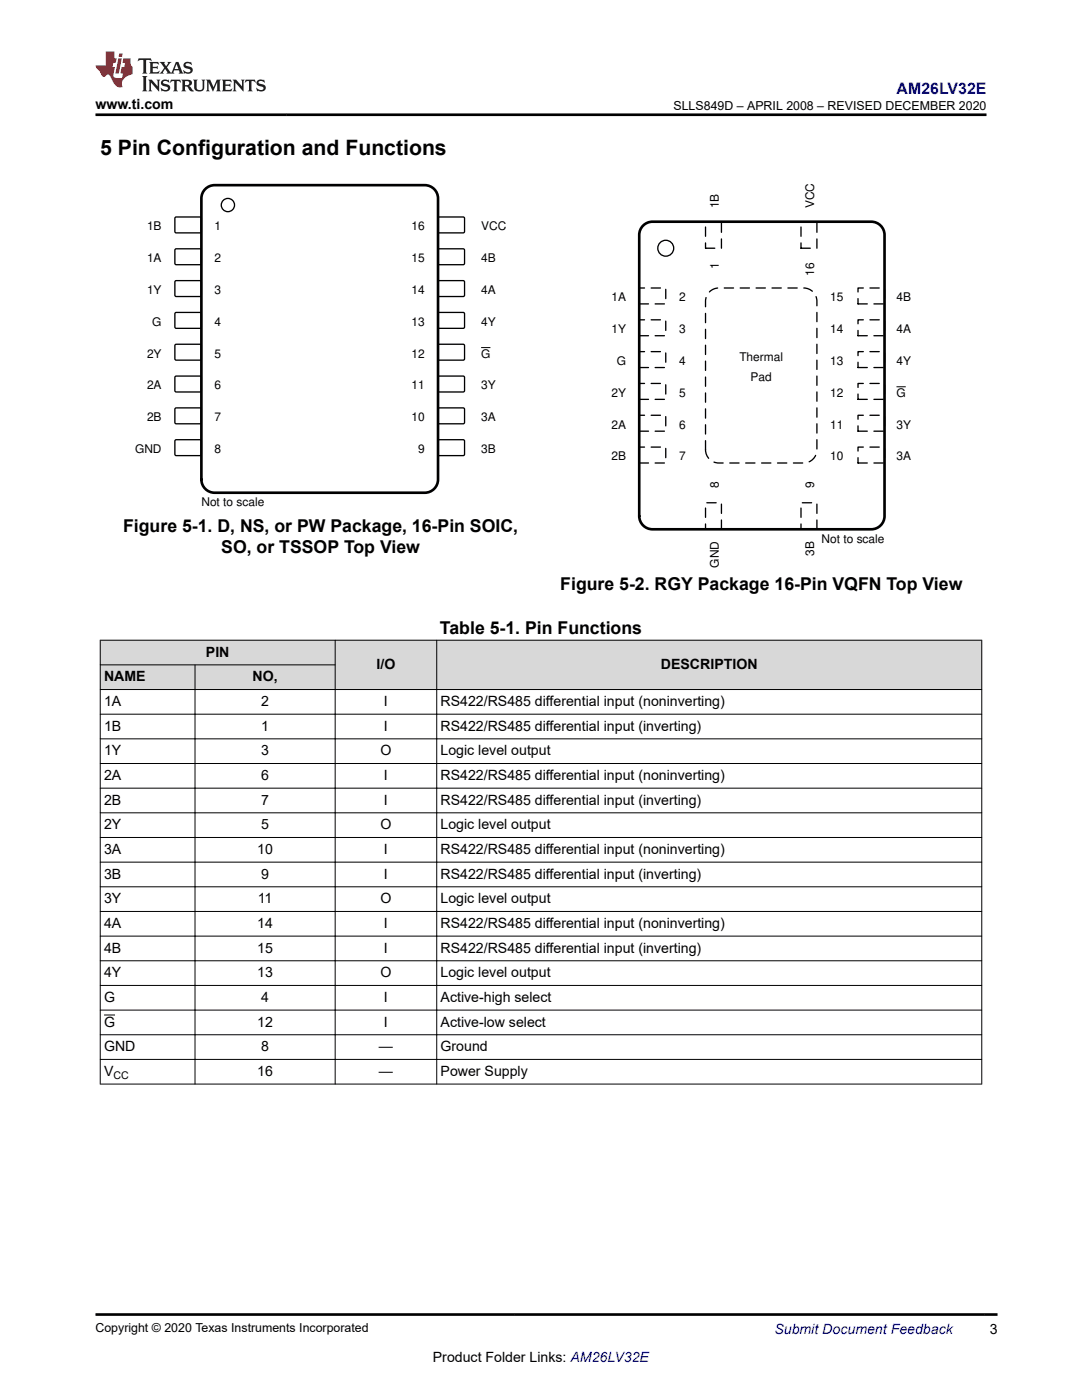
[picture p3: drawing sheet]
<svg xmlns="http://www.w3.org/2000/svg" width="216mm" height="279mm" viewBox="0 0 216 279" stroke-linecap="round" stroke-linejoin="round" font-family="sans-serif">
<path d="M35 43.3h5.1l.1 .3-.1 2.7-.2 .2-4.9-.1-.1-.2v-2.6z" fill="none" stroke="#000" stroke-width=".26"/>
<path d="M87.5 43.3h5.1l.1 .3v2.7l-.3 .2-4.9-.1-.1-.2v-2.6z" fill-rule="evenodd" fill="#fff"/>
<path d="M87.5 43.3h5.1l.1 .3v2.7l-.3 .2-4.9-.1-.1-.2v-2.6z" fill="none" stroke="#000" stroke-width=".26"/>
<path d="M35 49.7h5.1l.1 .2-.1 2.8-.2 .1h-4.9l-.1-.2v-2.7z" fill-rule="evenodd" fill="#fff"/>
<path d="M35 49.7h5.1l.1 .2-.1 2.8-.2 .1h-4.9l-.1-.2v-2.7z" fill="none" stroke="#000" stroke-width=".26"/>
<path d="M87.5 49.7h5.1l.1 .2v2.8l-.3 .1h-4.9l-.1-.2v-2.7z" fill-rule="evenodd" fill="#fff"/>
<path d="M87.5 49.7h5.1l.1 .2v2.8l-.3 .1h-4.9l-.1-.2v-2.7z" fill="none" stroke="#000" stroke-width=".26"/>
<path d="M35 56h5.1l.1 .3-.1 2.7-.2 .2-4.9-.1-.1-.2v-2.6z" fill-rule="evenodd" fill="#fff"/>
<path d="M35 56h5.1l.1 .3-.1 2.7-.2 .2-4.9-.1-.1-.2v-2.6z" fill="none" stroke="#000" stroke-width=".26"/>
<path d="M87.5 56h5.1l.1 .3v2.7l-.3 .2-4.9-.1-.1-.2v-2.6z" fill-rule="evenodd" fill="#fff"/>
<path d="M87.5 56h5.1l.1 .3v2.7l-.3 .2-4.9-.1-.1-.2v-2.6z" fill="none" stroke="#000" stroke-width=".26"/>
<path d="M35 62.4h5.1l.1 .2-.1 2.8-.2 .1h-4.9l-.1-.2v-2.7z" fill-rule="evenodd" fill="#fff"/>
<path d="M35 62.4h5.1l.1 .2-.1 2.8-.2 .1h-4.9l-.1-.2v-2.7z" fill="none" stroke="#000" stroke-width=".26"/>
<path d="M87.5 62.4h5.1l.1 .2v2.8l-.3 .1h-4.9l-.1-.2v-2.7z" fill-rule="evenodd" fill="#fff"/>
<path d="M87.5 62.4h5.1l.1 .2v2.8l-.3 .1h-4.9l-.1-.2v-2.7z" fill="none" stroke="#000" stroke-width=".26"/>
<path d="M34.9 68.8l.3-.1h4.9l.1 .3-.1 2.7-.2 .2-4.9-.1-.1-.2z" fill-rule="evenodd" fill="#fff"/>
<path d="M34.9 68.8l.3-.1h4.9l.1 .3-.1 2.7-.2 .2-4.9-.1-.1-.2z" fill="none" stroke="#000" stroke-width=".26"/>
<path d="M87.5 68.7h5.1l.1 .3v2.7l-.3 .2-4.9-.1-.1-.2v-2.6z" fill-rule="evenodd" fill="#fff"/>
<path d="M87.5 68.7h5.1l.1 .3v2.7l-.3 .2-4.9-.1-.1-.2v-2.6z" fill="none" stroke="#000" stroke-width=".26"/>
<path d="M96 69.4h1.9" fill="none" stroke="#000" stroke-width=".2"/>
<path d="M34.9 75.2l.3-.1h4.9l.1 .2-.1 2.8-.2 .1h-4.9l-.1-.2z" fill-rule="evenodd" fill="#fff"/>
<path d="M34.9 75.2l.3-.1h4.9l.1 .2-.1 2.8-.2 .1h-4.9l-.1-.2z" fill="none" stroke="#000" stroke-width=".26"/>
<path d="M87.5 75.1h5.1l.1 .2v2.8l-.3 .1h-4.9l-.1-.2v-2.7z" fill-rule="evenodd" fill="#fff"/>
<path d="M87.5 75.1h5.1l.1 .2v2.8l-.3 .1h-4.9l-.1-.2v-2.7z" fill="none" stroke="#000" stroke-width=".26"/>
<path d="M34.9 81.5l.3-.1h4.9l.1 .3-.1 2.7-.2 .2-4.9-.1-.1-.2z" fill-rule="evenodd" fill="#fff"/>
<path d="M34.9 81.5l.3-.1h4.9l.1 .3-.1 2.7-.2 .2-4.9-.1-.1-.2z" fill="none" stroke="#000" stroke-width=".26"/>
<path d="M87.5 81.4h5.1l.1 .3v2.7l-.3 .2-4.9-.1-.1-.2v-2.6z" fill-rule="evenodd" fill="#fff"/>
<path d="M87.5 81.4h5.1l.1 .3v2.7l-.3 .2-4.9-.1-.1-.2v-2.6z" fill="none" stroke="#000" stroke-width=".26"/>
<path d="M34.9 87.9l.3-.1h4.9l.1 .2-.1 2.8-.2 .1h-4.9l-.1-.2z" fill-rule="evenodd" fill="#fff"/>
<path d="M34.9 87.9l.3-.1h4.9l.1 .2-.1 2.8-.2 .1h-4.9l-.1-.2z" fill="none" stroke="#000" stroke-width=".26"/>
<path d="M87.5 87.8h5.1l.1 .2v2.8l-.3 .1h-4.9l-.1-.2v-2.7z" fill-rule="evenodd" fill="#fff"/>
<g fill="none" stroke="#000" stroke-width=".26">
<path d="M87.5 87.8h5.1l.1 .2v2.8l-.3 .1h-4.9l-.1-.2v-2.7z"/>
<circle cx="45.5" cy="40.9" r="1.32"/>
</g>
<path d="M41.2 37.5l1-.5h.6h42a2.65 2.65 0 0 1 2.6 2.6v56.1a2.65 2.65 0 0 1-2.6 2.6h-42a2.65 2.65 0 0 1-2.6-2.6v-56.1a2.64 2.64 0 0 1 1-2.1z" fill="none" stroke="#000" stroke-width=".53"/>
<path d="M140.8 89.8a2.65 2.65 0 0 0 2.6 2.6h17a2.65 2.65 0 0 0 2.6-2.6v-29.7a2.65 2.65 0 0 0-2.6-2.6h-17a2.65 2.65 0 0 0-2.6 2.6v29.7" fill="none" stroke="#000" stroke-width=".26" stroke-dasharray="1.9 1.3"/>
<path d="M127.6 57.5h5.2v3.2h-5.2z" fill-rule="evenodd" fill="#fff"/>
<path d="M127.6 57.5h5.2v3.2h-5.2z" fill="none" stroke="#000" stroke-width=".26" stroke-dasharray="1.9 1.3"/>
<path d="M127.6 63.8h5.2v3.2h-5.2z" fill-rule="evenodd" fill="#fff"/>
<path d="M127.6 63.8h5.2v3.2h-5.2z" fill="none" stroke="#000" stroke-width=".26" stroke-dasharray="1.9 1.3"/>
<path d="M127.6 70.2h5.2v3.2h-5.2z" fill-rule="evenodd" fill="#fff"/>
<path d="M127.6 70.2h5.2v3.2h-5.2z" fill="none" stroke="#000" stroke-width=".26" stroke-dasharray="1.9 1.3"/>
<path d="M127.6 76.5h5.2v3.2h-5.2z" fill-rule="evenodd" fill="#fff"/>
<path d="M127.6 76.5h5.2v3.2h-5.2z" fill="none" stroke="#000" stroke-width=".26" stroke-dasharray="1.9 1.3"/>
<path d="M127.6 82.9h5.2v3.2h-5.2z" fill-rule="evenodd" fill="#fff"/>
<path d="M127.6 82.9h5.2v3.2h-5.2z" fill="none" stroke="#000" stroke-width=".26" stroke-dasharray="1.9 1.3"/>
<path d="M127.6 89.2h5.2v3.2h-5.2z" fill-rule="evenodd" fill="#fff"/>
<path d="M127.6 89.2h5.2v3.2h-5.2z" fill="none" stroke="#000" stroke-width=".26" stroke-dasharray="1.9 1.3"/>
<path d="M140.8 100.3h3.2v5.3h-3.2z" fill-rule="evenodd" fill="#fff"/>
<path d="M140.8 100.3h3.2v5.3h-3.2z" fill="none" stroke="#000" stroke-width=".26" stroke-dasharray="1.9 1.3"/>
<path d="M159.8 100.3h3.2v5.3h-3.2z" fill-rule="evenodd" fill="#fff"/>
<path d="M159.8 100.3h3.2v5.3h-3.2z" fill="none" stroke="#000" stroke-width=".26" stroke-dasharray="1.9 1.3"/>
<path d="M171.2 89.2h5.3v3.2h-5.3z" fill-rule="evenodd" fill="#fff"/>
<path d="M171.2 89.2h5.3v3.2h-5.3z" fill="none" stroke="#000" stroke-width=".26" stroke-dasharray="1.9 1.3"/>
<path d="M171.2 82.9h5.3v3.2h-5.3z" fill-rule="evenodd" fill="#fff"/>
<path d="M171.2 82.9h5.3v3.2h-5.3z" fill="none" stroke="#000" stroke-width=".26" stroke-dasharray="1.9 1.3"/>
<path d="M171.2 76.5h5.3v3.2h-5.3z" fill-rule="evenodd" fill="#fff"/>
<path d="M171.2 76.5h5.3v3.2h-5.3z" fill="none" stroke="#000" stroke-width=".26" stroke-dasharray="1.9 1.3"/>
<path d="M178.9 77.2h1.8" fill="none" stroke="#000" stroke-width=".2"/>
<path d="M171.2 70.2h5.3v3.2h-5.3z" fill-rule="evenodd" fill="#fff"/>
<path d="M171.2 70.2h5.3v3.2h-5.3z" fill="none" stroke="#000" stroke-width=".26" stroke-dasharray="1.9 1.3"/>
<path d="M171.2 63.8h5.3v3.2h-5.3z" fill-rule="evenodd" fill="#fff"/>
<path d="M171.2 63.8h5.3v3.2h-5.3z" fill="none" stroke="#000" stroke-width=".26" stroke-dasharray="1.9 1.3"/>
<path d="M171.2 57.5h5.3v3.2h-5.3z" fill-rule="evenodd" fill="#fff"/>
<path d="M171.2 57.5h5.3v3.2h-5.3z" fill="none" stroke="#000" stroke-width=".26" stroke-dasharray="1.9 1.3"/>
<path d="M159.8 44.2h3.2v5.3h-3.2z" fill-rule="evenodd" fill="#fff"/>
<path d="M159.8 44.2h3.2v5.3h-3.2z" fill="none" stroke="#000" stroke-width=".26" stroke-dasharray="1.9 1.3"/>
<path d="M140.8 44.2h3.2v5.3h-3.2z" fill-rule="evenodd" fill="#fff"/>
<path d="M140.8 44.2h3.2v5.3h-3.2z" fill="none" stroke="#000" stroke-width=".26" stroke-dasharray="1.9 1.3"/>
<circle cx="132.8" cy="49.5" r="1.59" fill="none" stroke="#000" stroke-width=".26"/>
<path d="M128.5 44.8l1.1-.5 .6-.1h43.7a2.65 2.65 0 0 1 2.6 2.7v56.1a2.65 2.65 0 0 1-2.6 2.6h-43.7a2.65 2.65 0 0 1-2.6-2.6v-56.1a2.64 2.64 0 0 1 .9-2.1z" fill="none" stroke="#000" stroke-width=".53"/>
<g fill="#d8d8d8">
<path d="M20 127.8h175.9v4.9h-175.9z" fill-rule="evenodd"/>
<path d="M20 132.7h175.9v4.9h-175.9z" fill-rule="evenodd"/>
<path d="M20.1 127.8h46.7v4.8h-46.7z" fill-rule="evenodd"/>
<path d="M66.9 127.8h20.2v9.7h-20.2z" fill-rule="evenodd"/>
<path d="M87.2 127.8h108.6v9.7h-108.6z" fill-rule="evenodd"/>
<path d="M20.1 132.8h18.8v4.7h-18.8z" fill-rule="evenodd"/>
<path d="M39 132.8h27.8v4.7h-27.8z" fill-rule="evenodd"/>
</g>
<g fill="none" stroke="#000" stroke-width=".2">
<path d="M19.9 127.8h176.1M19.9 132.7h47M20 127.7v88.7M38.9 132.6v83.8M66.9 127.7v88.7M87.1 127.7v88.7M195.9 127.7v88.7M196 137.6h-176.1M19.9 142.5h176.1M19.9 147.5h176.1M19.9 152.4h176.1M19.9 157.3h176.1"/>
<path d="M19.9 162.2h176.1M19.9 167.1h176.1M19.9 172.1h176.1M19.9 177h176.1M19.9 181.9h176.1M19.9 186.8h176.1M19.9 191.7h176.1M19.9 196.7h176.1M19.9 201.6h176.1M19.9 206.5h176.1M19.9 211.4h176.1M19.9 216.4h176.1"/>
<path d="M20.8 202.6h2.2"/>
</g>
<path d="M27.7 11.6l-.2 .6 .5-.2h.6v.1v2.2l-.2 .4h1l-.2-.4v-2.2v-.1h.5l.5 .2-.1-.6zM29.8 12.4l.2 .3v1.6l-.2 .4h1.9l.1-.6a1.08 1.08 0 0 1-1.3 .2v-.7h.6l.4 .2v-.7l-.4 .2h-.6v-.5l.2-.2a1 1 0 0 1 1 .3l-.1-.5zM31.8 12.4l1 1.1-1 1.2h.9l-.2-.2 .4-.8 .5 .8-.2 .2h1.6l-.2-.2 .1-.5h1l.1 .5-.1 .2h.9l-.2-.4-.8-1.9h-.5l-1 2.1-.8-1.1 .9-1h-.8l.2 .2-.5 .6-.3-.6 .1-.2zM35.2 12.8l.4 1h-.8zM36.8 12.5a.65 .65 0 0 0-.2 .7 .65 .65 0 0 0 .6 .5l.7 .1 .1 .3a.79 .79 0 0 1-.7 .4 .79 .79 0 0 1-.7-.5l.1 .7 .2-.1a.93 .93 0 0 0 1.1 0 .93 .93 0 0 0 .4-.9 1.46 1.46 0 0 0-1.2-.6l-.1-.3a1.09 1.09 0 0 1 1.2 .2l-.2-.6-.1 .1-.6-.2zM28.4 15.2l.2 .4v2.2l-.2 .4h1l-.2-.4v-2.2l.2-.4zM29.6 15.9l.2 .4v1.5l-.2 .4h.8l-.3-.4v-1.3l1.7 1.8v-2l.2-.4h-.8l.2 .2 .1 1.1-1.2-1.3zM32.3 16a.65 .65 0 0 0-.2 .8 .65 .65 0 0 0 .7 .4l.6 .2 .1 .2a.79 .79 0 0 1-.7 .4 .79 .79 0 0 1-.7-.5l.1 .7 .2-.1a.93 .93 0 0 0 1.1 .1 .93 .93 0 0 0 .4-1 1.46 1.46 0 0 0-1.2-.5l-.1-.4a1.09 1.09 0 0 1 1.2 .2l-.2-.6-.1 .1-.6-.1zM34.1 15.9l-.1 .6a.63 .63 0 0 1 .7-.3l.1 1.6-.3 .4h1l-.2-.4v-1.6a.66 .66 0 0 1 .8 .3l-.1-.6zM36.2 15.9l.2 .4v1.5l-.2 .4h.9l-.2-.2v-.7h.5l.1 .2a.79 .79 0 0 0 1.2 .6l-1-.9a.61 .61 0 0 0 .6-.6 .61 .61 0 0 0-.5-.7zM36.9 16.2h.2a.47 .47 0 0 1 .5 .1 .47 .47 0 0 1 .1 .5l-.2 .1-.6 .1zM38.5 15.9l.2 .2a2.27 2.27 0 0 0 .4 2 1.04 1.04 0 0 0 1.7-.7v-1.3l.2-.2h-.8l.2 .4v1.1a.6 .6 0 0 1-.6 .6 .6 .6 0 0 1-.6-.6v-1.1l.3-.4zM41.1 15.9l.2 .4v1.5l-.2 .4h.7l-.2-.4v-1.4l.9 1.9 .8-1.9v1.4l-.2 .4h1l-.3-.4v-1.5l.3-.4h-.8l-.7 1.5-.7-1.5zM44.3 15.9l.2 .4v1.5l-.2 .4h1.9l.1-.6a1.09 1.09 0 0 1-1.3 .2v-.7h.6l.4 .2v-.6l-.4 .2h-.6v-.6l.2-.1a1.01 1.01 0 0 1 1 .3l-.1-.6zM46.4 15.9l.3 .4v1.5l-.3 .4h.8l-.2-.4v-1.3l1.6 1.8v-2l.2-.4h-.7l.2 .2v1.1l-1.2-1.3zM49 15.9l-.1 .6a.63 .63 0 0 1 .8-.3v1.6l-.3 .4h1l-.2-.4v-1.6a.66 .66 0 0 1 .8 .3l-.1-.6zM51.4 16a.65 .65 0 0 0-.2 .8 .65 .65 0 0 0 .6 .4l.6 .2 .2 .2a.79 .79 0 0 1-.8 .4 .79 .79 0 0 1-.6-.5l.1 .7 .2-.1a.93 .93 0 0 0 1 .1 .93 .93 0 0 0 .5-1 1.46 1.46 0 0 0-1.3-.5l-.1-.4a1.09 1.09 0 0 1 1.3 .2l-.2-.6-.2 .1-.5-.1z" fill="#231f20"/>
<path d="M21.1 10.3v2.7h-2v.4l.9 1a.95 .95 0 0 0 .9 .9 .59 .59 0 0 1 .6-.4 .59 .59 0 0 1 .5 .3l.4 .8a1.59 1.59 0 0 0 2.1 1.4 1.61 1.61 0 0 1 1-2.3l1-.3-.1-1.5a1.59 1.59 0 0 1-.4-1.7h-1.4l-.2 .9h.5l-.1 .9h-.5l-.2 .9v.3l.4 .1-.2 .9h-.6a.73 .73 0 0 1-1.1-.7l.3-1.5h-.5l.2-.9h.5l.2-.9h-.5v-1.3zM23.6 11.6l-.6 3.1h.7l.6-3.1zM23.8 10.7l-.1 .6h.7l.1-.6z" fill="#ed1c24"/>
<path d="M19.1 22.9h177.8M19 262.3h180" fill="none" stroke="#000" stroke-width=".53"/>
<text font-size="4.2" x="20" y="30.9">5 Pin Configuration and Functions</text>
<g font-size="3.5">
<text x="24.6" y="106.1">Figure 5-1. D, NS, or PW Package, 16-Pin SOIC,</text>
<text x="44.1" y="110.3">SO, or TSSOP Top View</text>
<text x="111.8" y="117.8">Figure 5-2. RGY Package 16-Pin VQFN Top View</text>
<text x="87.8" y="126.6">Table 5-1. Pin Functions</text>
</g>
<text font-size="3.2" fill="#00f" x="178.9" y="18.7">AM26LV32E</text>
<g font-size="2.8">
<text x="19.1" y="21.8">www.ti.com</text>
<text x="41.1" y="131">PIN</text>
<text x="20.8" y="136">NAME</text>
<text x="50.4" y="136">NO,</text>
<text x="75.1" y="133.5">I/O</text>
<text x="131.9" y="133.5">DESCRIPTION</text>
<text x="20.8" y="140.9">1A</text>
<text x="52.1" y="140.9">2</text>
<text x="76.6" y="140.9">I</text>
<text x="87.9" y="140.9">RS422/RS485 differential input (noninverting)</text>
<text x="20.8" y="145.8">1B</text>
<text x="52.1" y="145.8">1</text>
<text x="76.6" y="145.8">I</text>
<text x="87.9" y="145.8">RS422/RS485 differential input (inverting)</text>
<text x="20.8" y="150.7">1Y</text>
<text x="20.8" y="155.6">2A</text>
<text x="52.1" y="150.7">3</text>
<text x="52.1" y="155.6">6</text>
<text x="75.9" y="150.7">O</text>
<text x="76.6" y="155.6">I</text>
<text x="87.9" y="150.7">Logic level output</text>
<text x="87.9" y="155.6">RS422/RS485 differential input (noninverting)</text>
<text x="20.8" y="160.6">2B</text>
<text x="52.1" y="160.6">7</text>
<text x="76.6" y="160.6">I</text>
<text x="87.9" y="160.6">RS422/RS485 differential input (inverting)</text>
<text x="20.8" y="165.5">2Y</text>
<text x="52.1" y="165.5">5</text>
<text x="75.9" y="165.5">O</text>
<text x="87.9" y="165.5">Logic level output</text>
<text x="20.8" y="170.4">3A</text>
<text x="51.3" y="170.4">10</text>
<text x="76.6" y="170.4">I</text>
<text x="87.9" y="170.4">RS422/RS485 differential input (noninverting)</text>
<text x="20.8" y="175.3">3B</text>
<text x="52.1" y="175.3">9</text>
<text x="76.6" y="175.3">I</text>
<text x="87.9" y="175.3">RS422/RS485 differential input (inverting)</text>
<text x="20.8" y="180.3">3Y</text>
<text x="20.8" y="185.2">4A</text>
<text x="51.3" y="185.2">14</text>
<text x="51.4" y="180.3">11</text>
<text x="75.9" y="180.3">O</text>
<text x="76.6" y="185.2">I</text>
<text x="87.9" y="180.3">Logic level output</text>
<text x="87.9" y="185.2">RS422/RS485 differential input (noninverting)</text>
<text x="20.8" y="190.1">4B</text>
<text x="51.3" y="190.1">15</text>
<text x="76.6" y="190.1">I</text>
<text x="87.9" y="190.1">RS422/RS485 differential input (inverting)</text>
<text x="20.8" y="195">4Y</text>
<text x="51.3" y="195">13</text>
<text x="75.9" y="195">O</text>
<text x="87.9" y="195">Logic level output</text>
<text x="20.8" y="199.9">G</text>
<text x="52.1" y="199.9">4</text>
<text x="76.6" y="199.9">I</text>
<text x="87.9" y="199.9">Active-high select</text>
<text x="20.8" y="204.9">G</text>
<text x="20.8" y="209.8">GND</text>
<text x="51.3" y="204.9">12</text>
<text x="52.1" y="209.8">8</text>
<text x="75.6" y="209.8">—</text>
<text x="76.6" y="204.9">I</text>
<text x="87.9" y="209.8">Ground</text>
<text x="87.9" y="204.9">Active-low select</text>
<text x="20.8" y="214.7">V</text>
<text x="51.3" y="214.7">16</text>
<text x="75.6" y="214.7">—</text>
<text x="87.9" y="214.7">Power Supply</text>
<text x="197.5" y="266.1">3</text>
<text x="86.4" y="271.7">Product Folder Links: AM26LV32E</text>
</g>
<text font-size="2.8" fill="#00f" x="154.5" y="266.2">Submit Document Feedback</text>
<g font-size="2.5">
<text x="134.4" y="21.9">SLLS849D – APRIL 2008 – REVISED DECEMBER 2020</text>
<text x="19.1" y="265.9">Copyright © 2020 Texas Instruments Incorporated</text>
</g>
<g font-size="2.4">
<text x="143.4" y="41.6" transform="rotate(-90 143.4 41.6)">1B</text>
<text x="162.5" y="41.6" transform="rotate(-90 162.5 41.6)">VCC</text>
<text x="29.3" y="45.9">1B</text>
<text x="42.8" y="45.9">1</text>
<text x="82.1" y="45.9">16</text>
<text x="96" y="45.9">VCC</text>
<text x="29.3" y="52.3">1A</text>
<text x="42.8" y="52.3">2</text>
<text x="82.1" y="52.3">15</text>
<text x="96" y="52.3">4B</text>
<text x="143.4" y="53.8" transform="rotate(-90 143.4 53.8)">1</text>
<text x="29.3" y="58.6">1Y</text>
<text x="42.8" y="58.6">3</text>
<text x="82.1" y="58.6">14</text>
<text x="96" y="58.6">4A</text>
<text x="162.5" y="55.1" transform="rotate(-90 162.5 55.1)">16</text>
<text x="30.4" y="65">G</text>
<text x="42.8" y="65">4</text>
<text x="82.1" y="65">13</text>
<text x="96" y="65">4Y</text>
<text x="122" y="60.1">1A</text>
<text x="135.5" y="60.1">2</text>
<text x="165.6" y="60.1">15</text>
<text x="178.9" y="60.1">4B</text>
<text x="29.3" y="71.3">2Y</text>
<text x="42.8" y="71.3">5</text>
<text x="82.1" y="71.3">12</text>
<text x="96" y="71.3">G</text>
<text x="122" y="66.5">1Y</text>
<text x="135.5" y="66.5">3</text>
<text x="165.6" y="66.5">14</text>
<text x="178.9" y="66.5">4A</text>
<text x="29.3" y="77.7">2A</text>
<text x="42.8" y="77.7">6</text>
<text x="82.1" y="77.7">11</text>
<text x="96" y="77.7">3Y</text>
<text x="123.1" y="72.8">G</text>
<text x="135.5" y="72.8">4</text>
<text x="147.5" y="72">Thermal</text>
<text x="149.8" y="76">Pad</text>
<text x="165.6" y="72.8">13</text>
<text x="178.9" y="72.8">4Y</text>
<text x="122" y="79.2">2Y</text>
<text x="135.5" y="79.2">5</text>
<text x="165.6" y="79.2">12</text>
<text x="178.9" y="79.2">G</text>
<text x="29.3" y="84">2B</text>
<text x="42.8" y="84">7</text>
<text x="82.1" y="84">10</text>
<text x="96" y="84">3A</text>
<text x="122" y="85.5">2A</text>
<text x="135.5" y="85.5">6</text>
<text x="165.6" y="85.5">11</text>
<text x="178.9" y="85.5">3Y</text>
<text x="27" y="90.4">GND</text>
<text x="42.8" y="90.4">8</text>
<text x="83.4" y="90.4">9</text>
<text x="96" y="90.4">3B</text>
<text x="122" y="91.9">2B</text>
<text x="135.5" y="91.9">7</text>
<text x="165.6" y="91.9">10</text>
<text x="178.9" y="91.9">3A</text>
<text x="40.2" y="101">Not to scale</text>
<text x="143.4" y="97.4" transform="rotate(-90 143.4 97.4)">8</text>
<text x="162.5" y="97.4" transform="rotate(-90 162.5 97.4)">9</text>
<text x="143.4" y="113.3" transform="rotate(-90 143.4 113.3)">GND</text>
<text x="162.5" y="110.9" transform="rotate(-90 162.5 110.9)">3B</text>
<text x="163.9" y="108.3">Not to scale</text>
</g>
<text font-size="2.1" x="22.6" y="215.3">CC</text>
</svg>
